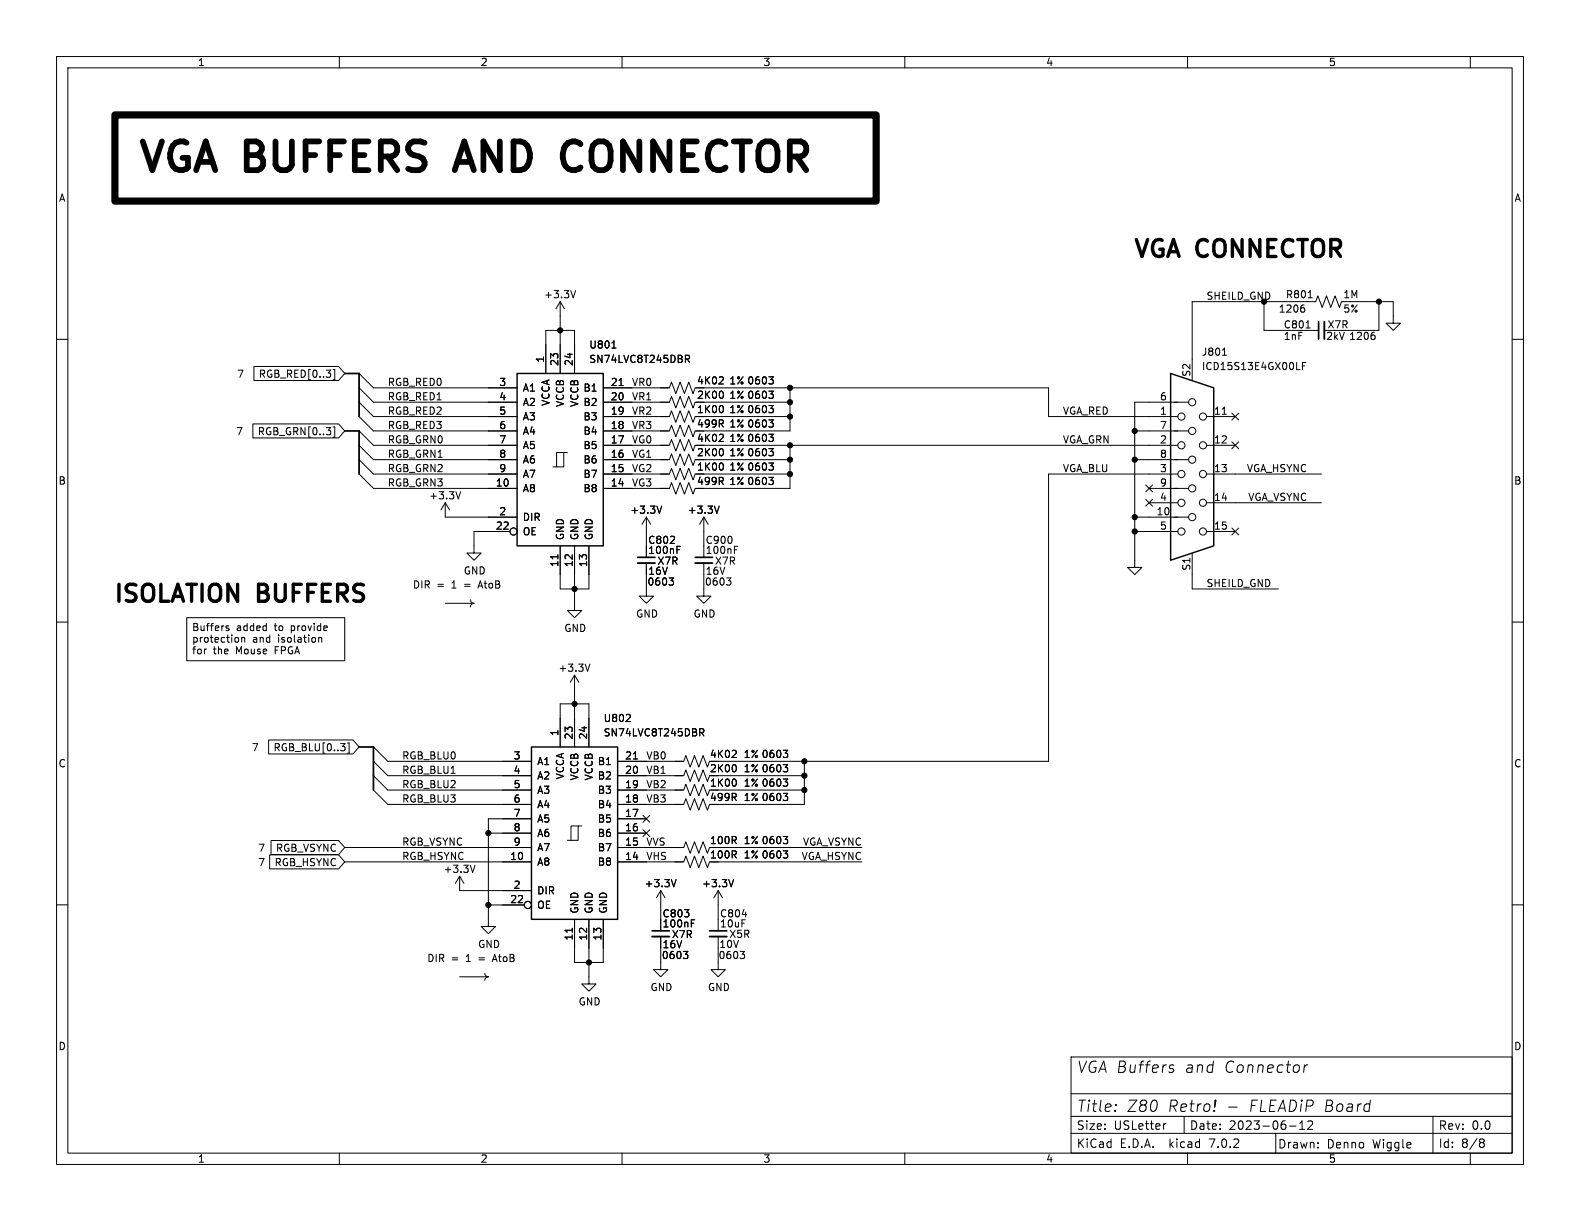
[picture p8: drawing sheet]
<svg xmlns="http://www.w3.org/2000/svg" width="279mm" height="216mm" viewBox="0 0 279 216" stroke-linecap="round" stroke-linejoin="round" font-family="sans-serif">
<g fill="none" stroke="#000" stroke-width=".18">
<path d="M10 10h259.4v195.9h-259.4zM12 12h255.4v191.9h-255.4zM60 10v2M110 10v2M160 10v2M210 10v2M260 10v2M10 60h2M99.1 53.3l-.8 1.3M99.1 53.3v12.7M99.1 53.3l.7 1.3M101.8 51.4l-.4 1.3"/>
<path d="M223.5 53.3v5.1h9.7M230.4 53.9h.2M230.5 54.4l.2 .3v.3l-.2 .2M231 58h.7M231.3 52.7h.8M237.2 53.3l-.3 1.1-.8-2.1-.8 2.1-.7-2.1-.8 2.1-.8-2.1-.3 1h-21.9v14M238.8 53.3h7.6v3.9h1.2l-1.2 1.2-1.3-1.2h1.3M242.8 58.8h.3M242.9 59.2l.3 .3v.3l-.3 .2M243.8 53.3v5.1h-7.6M267.4 60h2M44.7 75h15.2l1.1 1.2-1.1 1.2h-15.2z"/>
<path d="M44.9 64.8h15l1.1 1.2-1.1 1.3h-15zM58.9 75.5h.3v1.8h-.3M58.9 65.3h.3v1.8h-.3M63.5 71.1l2.5 2.6h25.4M63.5 73.7l2.5 2.5h25.4M63.5 78.7l2.5 2.6h25.4M63.5 68.6l2.5 2.5h25.4M63.5 76.2l2.5 2.5h25.4M63.5 66l2.5 2.6h25.4M96.5 66v-7.6h5.1v7.6M106.7 73.7h11.7l.3-1.1 .8 2.1 .8-2.1 .7 2.1 .8-2.1 .8 2.1 .3-1M106.7 76.2h11.7l.3-1 .8 2 .8-2 .7 2 .8-2 .8 2 .3-1"/>
<path d="M106.7 78.7h11.7l.3-1 .8 2.1 .8-2.1 .7 2.1 .8-2.1 .8 2.1 .3-1.1M106.7 71.1h11.7l.3-1 .8 2 .8-2 .7 2 .8-2 .8 2 .3-1M106.7 68.6h11.7l.3-1 .8 2 .8-2 .7 2 .8-2 .8 2 .3-1M108.2 61.5h.7M109.5 68.2h.7M121.2 62.8h.5l.2 .3-.1 .3-.6 .1M121.5 63.5l.4 .6M124.5 73.7h15.2M124.5 68.6h60.9v5.1h22.9M124.5 71.1h15.2M124.5 78.7h83.8M127.1 78.1h.8"/>
<path d="M127.1 67.9h.8M127.9 71.9v.8M127.9 66.7v.5M127.9 69.4v.8M127.9 76.9v.4M127.9 79.6v.8M136 71.7h.7l-.4 .5M136 74.2h.7l-.4 .5M136 79.3h.7l-.4 .5M136 76.8h.7l-.4 .5M136 69.2h.7l-.4 .5M136 66.6h.7l-.4 .5"/>
<path d="M136.5 72.2l.2 .2v.3l-.2 .3M136.5 67.1l.2 .3v.3l-.2 .2M136.5 69.7l.2 .2v.3l-.2 .2M136.5 74.7l.2 .3v.3l-.2 .2M136.5 77.3l.2 .2v.3l-.2 .3M136.5 79.8l.2 .3v.3l-.2 .2M139.7 68.6v7.6h-15.2M139.7 78.7v7.7h-15.2M200.7 76.2h9.5M210.2 71.1h-9.5v29.2h1.2l-1.2 1.3-1.3-1.3h1.3M213.4 73.7h5M213.4 78.7h5"/>
<path d="M216.1 73.3h.8M216.2 62.8h.7M217.8 73.1l1.2 1.2M217.8 78.1l1.2 1.2M219 73.1l-1.2 1.2M219 78.1l-1.2 1.2M230.3 64.7h.4M230.9 64.1h-.6v1.3M63.5 83.8l2.5 2.6h25.4M63.5 81.3l2.5 2.5h25.4M78.7 88.9v2.5h12.7M78.7 88.9l-.7 1.3"/>
<path d="M78.7 88.9l.8 1.3M81.5 86.9l-.5 1.3M90.2 94h-6.4v3.8h1.3l-1.3 1.3-1.3-1.3h1.3M98.7 98.1v.7M99.1 96.5v7.6h5v-7.6M99.7 80h-1.3v2.6M100.3 80h-.6v2.6h-1.9M101.6 96.5v11.5h1.3l-1.3 1.2-1.3-1.2h1.3M106.7 86.4h11.7l.3-1.1 .8 2.1 .8-2.1 .7 2.1 .8-2.1 .8 2.1 .3-1M106.7 81.3h11.7l.3-1 .8 2 .8-2 .7 2 .8-2 .8 2 .3-1M106.7 83.8h11.7l.3-1 .8 2 .8-2 .7 2 .8-2 .8 2 .3-1M114.3 99.6v5.8h1.3l-1.3 1.3-1.3-1.3h1.3"/>
<path d="M114.3 91.4v5.1M114.3 91.4l-.8 1.3M114.3 91.4l.8 1.3M117 89.5l-.4 1.3M119.7 96.6h.6M124.5 99.6v5.8h1.2l-1.2 1.3-1.3-1.3h1.3M124.5 81.3h15.2M124.5 83.8h15.2M124.5 91.4l-.8 1.3M124.5 91.4v5.1M124.5 91.4l.7 1.3M127.2 89.5l-.4 1.3"/>
<path d="M127.9 82.1v.8M129.9 96.6h.6M136 84.4h.7l-.4 .5M136 81.9h.7l-.4 .5M136.5 82.4l.2 .2v.3l-.2 .2M136.5 84.9l.2 .2v.3l-.2 .3M200.7 91.4h9.5M200.7 81.3h9.5M200.7 94h7.6M202.6 85.8l1.2 1.2M202.6 88.3l1.2 1.2M203.2 86.4h7"/>
<path d="M203.2 88.9h5.1M203.8 85.8l-1.2 1.2M203.8 88.3l-1.2 1.2M208.3 83.8h-22.9v50.8h-58.4M210.8 97.8v6.3h15.3M213.4 83.8h20.3M213.4 88.9h20.3M213.4 94h5M217.8 93.4l1.2 1.2M219 93.4l-1.2 1.2M10 110h2M33 109.2h28v7.6h-28z"/>
<path d="M40 111l.5 .3-.1 .1-.3 .1M40 110.7h.4M42.7 112.7v.9M42.7 112.8l.2-.1 .3 .1 .1 .8M56.3 112.7v.9M56.4 112.8h-.1M56.8 112.8l.1 .8M78.7 106.7h5.1M83.2 106a.65 .65 0 0 0 .6 .7M83.8 106.7a.63 .63 0 0 0-.6 .6M101.6 119.4l-.8 1.3M101.6 119.4v12.7"/>
<path d="M101.6 119.4l.8 1.3M104.3 117.4l-.4 1.3M118.3 102.2h.8l-.4 .5M118.9 102.7l.2 .2v.3l-.2 .3M128.5 102.2h.8l-.5 .5M129 102.7l.3 .2v.3l-.3 .3M267.4 110h2M47.5 130.8h14.9l1.1 1.3-1.1 1.2h-14.9zM60.2 131.5h.8l-.4 .5M60.9 132l.1 .2-.1 .5M61.4 131.4h.3v1.8h-.3M66 139.7l2.6 2.5h25.4"/>
<path d="M66 132.1l2.6 2.5h25.4M66 137.2l2.6 2.5h25.4M66 134.6l2.6 2.6h25.4M99.1 132.1v-7.6h5v7.6M109.2 134.6h11.7l.4-1 .7 2 .8-2 .8 2 .7-2 .8 2 .4-1M109.2 137.2h11.7l.4-1.1 .7 2.1 .8-2.1 .8 2.1 .7-2.1 .8 2.1 .4-1M109.2 139.7h11.7l.4-1 .7 2 .8-2 .8 2 .7-2 .8 2 .4-1M110.7 127.6h.8M111.4 126.4v.5M112 134.2h.7M123.7 128.9h.5l.3 .2-.1 .4h-.7M124 129.5l.5 .6"/>
<path d="M127 139.7h15.2M127 137.2h15.2M129.4 133.9h.8M130.1 132.8v.4M130.1 135.4v.8M130.1 138v.8M138.5 132.7h.8l-.4 .5M138.5 135.2h.8l-.4 .5M138.5 137.7h.8l-.4 .5M139 133.2l.3 .2v.3l-.3 .2M139 135.7l.3 .2v.3l-.3 .3M139 138.2l.3 .3v.3l-.3 .2"/>
<path d="M142.2 134.6v7.6h-15.2M10 160h2M47.7 151.2h12.2l1.1 1.2-1.1 1.2h-12.2zM47.9 148.6h12l1.1 1.3-1.1 1.2h-12zM61 149.9h33M61 152.4h33M81.3 154.9l-.8 1.3M81.3 154.9v2.6h12.7M81.3 154.9l.7 1.3M84 153l-.4 1.3M86.4 147.3h7.6M94 144.8h-7.6v19h1.2l-1.2 1.3-1.3-1.3h1.3"/>
<path d="M102.2 146.1h-1.2v2.5M102.9 146.1h-.7v2.5h-1.9M109.2 142.2h11.7l.4-1 .7 2.1 .8-2.1 .8 2.1 .7-2.1 .8 2.1 .4-1.1M109.2 149.9h11.7l.4-1.1 .7 2.1 .8-2.1 .8 2.1 .7-2.1 .8 2.1 .4-1M109.2 152.4h11.7l.4-1 .7 2 .8-2 .8 2 .7-2 .8 2 .4-1M109.2 147.3h5.1M109.2 144.8h5.1M113.7 146.7l1.2 1.2M113.7 144.2l1.2 1.2M114.9 146.7l-1.2 1.2M114.9 144.2l-1.2 1.2M116.8 157.5v5.1"/>
<path d="M116.8 157.5l-.7 1.3M116.8 157.5l.8 1.3M119.6 155.5l-.5 1.3M127 157.5v5.1M127 157.5l-.8 1.3M127 157.5l.8 1.3M127 149.9h25.4M127 152.4h25.4M129.7 155.5l-.4 1.3M138.5 140.3h.8l-.4 .5M138.5 147.9h.8l-.4 .5M138.5 150.4h.8l-.4 .5"/>
<path d="M139 140.8l.3 .2v.3l-.3 .3M139 148.4l.3 .2v.3l-.3 .3M139 150.9l.3 .3v.3l-.3 .2M267.4 160h2M81.3 172.7h5.1M85.7 172.1a.65 .65 0 0 0 .7 .6M86.4 172.7h-.1a.62 .62 0 0 0-.6 .7M86.4 160h6.3M101.2 164.1v.8M101.6 162.6v7.6h5.1v-7.6M104.1 162.6v11.4h1.3l-1.3 1.3-1.2-1.3h1.2M116.8 165.6v5.9h1.3l-1.3 1.2-1.2-1.2h1.2"/>
<path d="M120.8 168.2h.8l-.4 .5M121.4 168.7l.2 .3v.3l-.2 .2M122.2 162.6h.7M127 165.6v5.9h1.3l-1.3 1.2-1.3-1.2h1.3M130.9 168.2h.8l-.5 .5M131.4 168.7l.3 .3v.3l-.3 .2M189.4 186.9h78v17h-78zM189.4 197.4h78M189.4 193.4h78M206.2 198.7l-.3 .1M207 189l.5 .1 .1 .2-.4 .3h-.3M207.1 188.3l.5 .1"/>
<path d="M209.4 197.4v3M217.3 195.8h1.5M228 199.1h1.2M229.8 199.7h.9M229.8 198.6l.5-.4v1.5M230.7 188.3l-.2 1.3M231.3 198.3l.5-.1 .2 .1 .1 .3-.9 1.1h.9M231.3 188.3l-.4 .1-.3 .3M253.4 197.4v6.5M60 203.9v2M110 203.9v2M160 203.9v2"/>
<path d="M189.4 200.4h78M210 203.9v2M225.6 200.4v3.5M260 203.9v2M261.9 201.4h.3l.3 .3-.3 .3M261.9 202h.3M262.2 202l.2 .2 .1 .4-.3 .3h-.3"/>
<circle cx="208.9" cy="73.7" r=".63"/>
<circle cx="208.9" cy="78.7" r=".63"/>
<circle cx="210.8" cy="71.1" r=".63"/>
<circle cx="210.8" cy="76.2" r=".63"/>
<circle cx="212.7" cy="73.7" r=".63"/>
<circle cx="212.7" cy="78.7" r=".63"/>
<circle cx="90.8" cy="94" r=".63"/>
<circle cx="208.9" cy="94" r=".63"/>
<circle cx="208.9" cy="88.9" r=".63"/>
<circle cx="208.9" cy="83.8" r=".63"/>
<circle cx="210.8" cy="81.3" r=".63"/>
<circle cx="210.8" cy="91.4" r=".63"/>
<circle cx="210.8" cy="86.4" r=".63"/>
<circle cx="212.7" cy="94" r=".63"/>
<circle cx="212.7" cy="83.8" r=".63"/>
<circle cx="212.7" cy="88.9" r=".63"/>
<circle cx="93.3" cy="160" r=".63"/>
</g>
<path d="M91.4 66h15.3v30.5h-15.3zM207 66l7.6 2.6v27.9l-7.6 2.6zM94 132.1h15.2v30.5h-15.2z" fill="none" stroke="#000" stroke-width=".25"/>
<path d="M234.2 56.9v3M112.8 99.6h3M122.9 99.6h3.1M115.3 165.6h3.1M125.5 165.6h3" fill="none" stroke="#000" stroke-width=".33"/>
<path d="M233.2 56.9v3M61 66h2.5v7.7M61 76.2h2.5v7.6M112.8 98.6h3M122.9 98.6h3.1M63.5 132.1h2.5v7.6M115.3 164.6h3.1M125.5 164.6h3" fill="none" stroke="#000" stroke-width=".3"/>
<path d="M20.3 20.3h134.6v15.3h-134.6z" fill="none" stroke="#000" stroke-width="1.3"/>
<path d="M82.1 25l-1.7 5.1" fill="none" stroke="#000" stroke-width="1"/>
<g fill="#000" stroke="#000" stroke-width=".18">
<circle cx="99.1" cy="58.4" r=".46"/>
<circle cx="243.8" cy="53.3" r=".46"/>
<circle cx="139.7" cy="68.6" r=".46"/>
<circle cx="139.7" cy="78.7" r=".46"/>
<circle cx="139.7" cy="71.1" r=".46"/>
<circle cx="139.7" cy="73.7" r=".46"/>
<circle cx="200.7" cy="76.2" r=".46"/>
<circle cx="139.7" cy="81.3" r=".46"/>
<circle cx="139.7" cy="83.8" r=".46"/>
<circle cx="200.7" cy="91.4" r=".46"/>
<circle cx="200.7" cy="94" r=".46"/>
<circle cx="200.7" cy="81.3" r=".46"/>
<circle cx="101.6" cy="104.1" r=".46"/>
<circle cx="101.6" cy="124.5" r=".46"/>
<circle cx="142.2" cy="134.6" r=".46"/>
<circle cx="142.2" cy="137.2" r=".46"/>
<circle cx="142.2" cy="139.7" r=".46"/>
<circle cx="86.4" cy="147.3" r=".46"/>
<circle cx="86.4" cy="160" r=".46"/>
<circle cx="104.1" cy="170.2" r=".46"/>
</g>
<g font-size="7.1">
<text x="24.8" y="32.4">VGA BUFFERS</text>
<text x="83" y="32.4">AND CONNECTOR</text>
</g>
<g font-size="4.2">
<text x="200.7" y="45.7">VGA CONNECTOR</text>
<text x="20.3" y="106.7">ISOLATION BUFFERS</text>
</g>
<g font-size="2.8">
<text x="190.4" y="189.9">VGA Buffers</text>
<text x="209.4" y="189.9">and</text>
<text x="216.3" y="189.9">Connector</text>
<text x="190.4" y="196.8">Title:</text>
<text x="199.2" y="196.8">Z80</text>
<text x="206.4" y="196.8">Retro!</text>
<text x="220.6" y="196.8">FLEADiP Board</text>
</g>
<g font-size="2.1">
<text x="190.4" y="203.1">KiCad</text>
<text x="190.4" y="199.9">Size:</text>
<text x="197" y="199.9">USLetter</text>
<text x="198.1" y="203.1">E.D.A.</text>
<text x="206.8" y="203.1">kicad</text>
<text x="210.4" y="199.9">Date:</text>
<text x="213.9" y="203.1">7.0.2</text>
<text x="217.3" y="199.9">2023-06-12</text>
<text x="226" y="203.2">Drawn:</text>
<text x="234.7" y="203.2">Denno</text>
<text x="242.7" y="203.2">Wiggle</text>
<text x="254.4" y="199.9">Rev:</text>
<text x="254.4" y="203.1">Id:</text>
<text x="258.4" y="203.1">8/8</text>
<text x="260.3" y="199.9">0.0</text>
</g>
<g font-size="1.8">
<text x="35" y="11.8">1</text>
<text x="85" y="11.8">2</text>
<text x="135" y="11.8">3</text>
<text x="185" y="11.8">4</text>
<text x="235" y="11.8">5</text>
<text x="10.4" y="35.8">A</text>
<text x="267.8" y="35.8">A</text>
<text x="96.2" y="52.9">+3.3V</text>
<text x="213.4" y="53.1">SHEILD_GND</text>
<text x="227.3" y="52.9">R801</text>
<text x="237.5" y="52.9">1M</text>
<text x="226.1" y="55.4">1206</text>
<text x="227" y="58.2">C801</text>
<text x="234.7" y="58.2">X7R</text>
<text x="237.5" y="55.4">5%</text>
<text x="96.3" y="64.2" transform="rotate(-90 96.3 64.2)">1</text>
<text x="98.8" y="64.8" transform="rotate(-90 98.8 64.8)">23</text>
<text x="101.3" y="64.8" transform="rotate(-90 101.3 64.8)">24</text>
<text x="104.1" y="61.8">U801</text>
<text x="104.1" y="64.3">SN74LVC8T245DBR</text>
<text x="212.5" y="63.1">J801</text>
<text x="212.5" y="65.6">ICD15S13E4GX00LF</text>
<text x="227" y="60.3">1nF</text>
<text x="234.4" y="60.3">2kV 1206</text>
<text x="41.8" y="67">7</text>
<text x="45.6" y="67">RGB_RED[0..3]</text>
<text x="68.6" y="70.9">RGB_RED1</text>
<text x="68.6" y="68.3">RGB_RED0</text>
<text x="88.2" y="68.3">3</text>
<text x="88.2" y="70.9">4</text>
<text x="92.5" y="69.4">A1</text>
<text x="92.5" y="71.9">A2</text>
<text x="97.3" y="71.9" transform="rotate(-90 97.3 71.9)">VCCA</text>
<text x="103.1" y="71.9">B2</text>
<text x="103.1" y="69.4">B1</text>
<text x="107.9" y="70.9">20</text>
<text x="107.9" y="68.3">21</text>
<text x="111.8" y="70.9">VR1</text>
<text x="111.8" y="68.3">VR0</text>
<text x="123.2" y="70.7">2K00</text>
<text x="123.2" y="68.1">4K02</text>
<text x="128.9" y="70.7">1% 0603</text>
<text x="128.9" y="68.1">1% 0603</text>
<text x="205.1" y="70.9">6</text>
<text x="210.6" y="66.7" transform="rotate(-90 210.6 66.7)">S2</text>
<text x="41.6" y="77.1">7</text>
<text x="45.5" y="77.1">RGB_GRN[0..3]</text>
<text x="68.6" y="73.4">RGB_RED2</text>
<text x="68.6" y="75.9">RGB_RED3</text>
<text x="88.2" y="73.4">5</text>
<text x="88.2" y="75.9">6</text>
<text x="92.5" y="74.5">A3</text>
<text x="92.5" y="77">A4</text>
<text x="99.9" y="72.1" transform="rotate(-90 99.9 72.1)">VCCB</text>
<text x="102.4" y="72.1" transform="rotate(-90 102.4 72.1)">VCCB</text>
<text x="103.1" y="77">B4</text>
<text x="103.1" y="74.5">B3</text>
<text x="107.9" y="75.9">18</text>
<text x="107.9" y="73.4">19</text>
<text x="111.8" y="73.4">VR2</text>
<text x="111.8" y="75.9">VR3</text>
<text x="123.2" y="73.2">1K00</text>
<text x="123.2" y="75.8">499R</text>
<text x="128.9" y="73.2">1% 0603</text>
<text x="128.9" y="75.8">1% 0603</text>
<text x="188" y="73.4">VGA_RED</text>
<text x="205.1" y="73.4">1</text>
<text x="205.1" y="75.9">7</text>
<text x="214.6" y="73.4">11</text>
<text x="68.6" y="83.6">RGB_GRN2</text>
<text x="68.6" y="81">RGB_GRN1</text>
<text x="68.6" y="78.5">RGB_GRN0</text>
<text x="88.2" y="78.5">7</text>
<text x="88.2" y="81">8</text>
<text x="88.2" y="83.6">9</text>
<text x="92.5" y="79.6">A5</text>
<text x="92.5" y="82.1">A6</text>
<text x="103.1" y="82.1">B6</text>
<text x="103.1" y="79.6">B5</text>
<text x="107.9" y="83.6">15</text>
<text x="107.9" y="81">16</text>
<text x="107.9" y="78.5">17</text>
<text x="111.8" y="83.6">VG2</text>
<text x="111.8" y="78.5">VG0</text>
<text x="111.8" y="81">VG1</text>
<text x="123.2" y="80.8">2K00</text>
<text x="123.2" y="78.3">4K02</text>
<text x="123.2" y="83.4">1K00</text>
<text x="128.9" y="80.8">1% 0603</text>
<text x="128.9" y="78.3">1% 0603</text>
<text x="128.9" y="83.4">1% 0603</text>
<text x="188" y="83.6">VGA_BLU</text>
<text x="188" y="78.5">VGA_GRN</text>
<text x="205.1" y="78.5">2</text>
<text x="205.1" y="83.6">3</text>
<text x="205.1" y="81">8</text>
<text x="214.6" y="78.5">12</text>
<text x="214.6" y="83.6">13</text>
<text x="220.4" y="83.6">VGA_HSYNC</text>
<text x="10.3" y="85.8">B</text>
<text x="68.6" y="86.1">RGB_GRN3</text>
<text x="75.8" y="88.5">+3.3V</text>
<text x="87.6" y="86.1">10</text>
<text x="92.5" y="87.2">A8</text>
<text x="92.5" y="84.6">A7</text>
<text x="103.1" y="87.2">B8</text>
<text x="103.1" y="84.6">B7</text>
<text x="107.9" y="86.1">14</text>
<text x="111.8" y="86.1">VG3</text>
<text x="123.2" y="85.9">499R</text>
<text x="128.9" y="85.9">1% 0603</text>
<text x="205.1" y="88.6">4</text>
<text x="205.1" y="86.1">9</text>
<text x="214.6" y="88.6">14</text>
<text x="220.6" y="88.6">VGA_VSYNC</text>
<text x="267.7" y="85.8">B</text>
<text x="87.6" y="93.7">22</text>
<text x="88.2" y="91.2">2</text>
<text x="92.5" y="92.3">DIR</text>
<text x="92.5" y="94.8">OE</text>
<text x="99.9" y="95.5" transform="rotate(-90 99.9 95.5)">GND</text>
<text x="102.4" y="95.5" transform="rotate(-90 102.4 95.5)">GND</text>
<text x="105" y="95.5" transform="rotate(-90 105 95.5)">GND</text>
<text x="111.4" y="91">+3.3V</text>
<text x="121.6" y="91">+3.3V</text>
<text x="204.5" y="91.2">10</text>
<text x="205.1" y="93.7">5</text>
<text x="214.6" y="93.7">15</text>
<text x="81.9" y="101.7">GND</text>
<text x="98.8" y="100.3" transform="rotate(-90 98.8 100.3)">11</text>
<text x="101.3" y="100.3" transform="rotate(-90 101.3 100.3)">12</text>
<text x="103.9" y="100.3" transform="rotate(-90 103.9 100.3)">13</text>
<text x="114.6" y="96.3">C802</text>
<text x="114.6" y="98.1">100nF</text>
<text x="114.6" y="101.8">16V</text>
<text x="116.2" y="100">X7R</text>
<text x="124.7" y="96.3">C900</text>
<text x="124.7" y="98.1">100nF</text>
<text x="124.7" y="101.8">16V</text>
<text x="126.4" y="100">X7R</text>
<text x="210.6" y="101" transform="rotate(-90 210.6 101)">S1</text>
<text x="73" y="104.1">DIR =</text>
<text x="79.9" y="104.1">1</text>
<text x="82.2" y="104.1">=</text>
<text x="84.9" y="104.1">AtoB</text>
<text x="114.4" y="103.7">0603</text>
<text x="124.6" y="103.7">0603</text>
<text x="213.4" y="103.9">SHEILD_GND</text>
<text x="34" y="111.8">Buffers</text>
<text x="34" y="113.9">protection</text>
<text x="41.8" y="111.8">added</text>
<text x="44.7" y="113.9">and</text>
<text x="48.6" y="111.8">to</text>
<text x="49.2" y="113.9">isolation</text>
<text x="51.6" y="111.8">provide</text>
<text x="99.7" y="111.9">GND</text>
<text x="112.4" y="109.4">GND</text>
<text x="122.6" y="109.4">GND</text>
<text x="34" y="115.9">for</text>
<text x="37.7" y="115.9">the</text>
<text x="41.8" y="115.9">Mouse</text>
<text x="48.7" y="115.9">FPGA</text>
<text x="98.7" y="118.9">+3.3V</text>
<text x="98.8" y="130.2" transform="rotate(-90 98.8 130.2)">1</text>
<text x="101.3" y="130.8" transform="rotate(-90 101.3 130.8)">23</text>
<text x="103.9" y="130.8" transform="rotate(-90 103.9 130.8)">24</text>
<text x="106.7" y="127.8">U802</text>
<text x="106.7" y="130.4">SN74LVC8T245DBR</text>
<text x="10.3" y="135.8">C</text>
<text x="44.4" y="133">7</text>
<text x="48.2" y="133">RGB_BLU[0..3]</text>
<text x="71.1" y="134.4">RGB_BLU0</text>
<text x="71.1" y="136.9">RGB_BLU1</text>
<text x="90.8" y="134.4">3</text>
<text x="90.8" y="136.9">4</text>
<text x="95" y="135.4">A1</text>
<text x="95" y="138">A2</text>
<text x="99.9" y="137.9" transform="rotate(-90 99.9 137.9)">VCCA</text>
<text x="105.6" y="138">B2</text>
<text x="105.6" y="135.4">B1</text>
<text x="110.5" y="136.9">20</text>
<text x="110.5" y="134.4">21</text>
<text x="114.3" y="136.9">VB1</text>
<text x="114.3" y="134.4">VB0</text>
<text x="125.5" y="134.2">4K02</text>
<text x="125.5" y="136.7">2K00</text>
<text x="131.5" y="134.2">1% 0603</text>
<text x="131.5" y="136.7">1% 0603</text>
<text x="267.7" y="135.8">C</text>
<text x="71.1" y="142">RGB_BLU3</text>
<text x="71.1" y="139.4">RGB_BLU2</text>
<text x="90.8" y="139.4">5</text>
<text x="90.8" y="142">6</text>
<text x="95" y="140.5">A3</text>
<text x="95" y="143.1">A4</text>
<text x="102.4" y="138.1" transform="rotate(-90 102.4 138.1)">VCCB</text>
<text x="105" y="138.1" transform="rotate(-90 105 138.1)">VCCB</text>
<text x="105.6" y="143.1">B4</text>
<text x="105.6" y="140.5">B3</text>
<text x="110.5" y="142">18</text>
<text x="110.5" y="139.4">19</text>
<text x="114.3" y="139.4">VB2</text>
<text x="114.3" y="142">VB3</text>
<text x="125.5" y="141.8">499R</text>
<text x="125.5" y="139.3">1K00</text>
<text x="131.5" y="141.8">1% 0603</text>
<text x="131.5" y="139.3">1% 0603</text>
<text x="71.1" y="149.6">RGB_VSYNC</text>
<text x="90.8" y="144.5">7</text>
<text x="90.8" y="147.1">8</text>
<text x="90.8" y="149.6">9</text>
<text x="95" y="145.6">A5</text>
<text x="95" y="148.1">A6</text>
<text x="105.6" y="148.1">B6</text>
<text x="105.6" y="145.6">B5</text>
<text x="110.5" y="149.6">15</text>
<text x="110.5" y="147.1">16</text>
<text x="110.5" y="144.5">17</text>
<text x="114.3" y="149.6">VVS</text>
<text x="125.5" y="149.4">100R</text>
<text x="131.5" y="149.4">1% 0603</text>
<text x="141.9" y="149.6">VGA_VSYNC</text>
<text x="45.5" y="153.3">7</text>
<text x="45.5" y="150.8">7</text>
<text x="48.4" y="153.3">RGB_HSYNC</text>
<text x="48.7" y="150.8">RGB_VSYNC</text>
<text x="71.1" y="152.1">RGB_HSYNC</text>
<text x="78.4" y="154.5">+3.3V</text>
<text x="90.2" y="152.1">10</text>
<text x="95" y="153.2">A8</text>
<text x="95" y="150.7">A7</text>
<text x="105.6" y="153.2">B8</text>
<text x="105.6" y="150.7">B7</text>
<text x="110.5" y="152.1">14</text>
<text x="114.3" y="152.1">VHS</text>
<text x="125.5" y="152">100R</text>
<text x="131.5" y="152">1% 0603</text>
<text x="141.6" y="152.1">VGA_HSYNC</text>
<text x="90.2" y="159.8">22</text>
<text x="90.8" y="157.2">2</text>
<text x="95" y="158.3">DIR</text>
<text x="95" y="160.8">OE</text>
<text x="102.4" y="161.5" transform="rotate(-90 102.4 161.5)">GND</text>
<text x="105" y="161.5" transform="rotate(-90 105 161.5)">GND</text>
<text x="107.5" y="161.5" transform="rotate(-90 107.5 161.5)">GND</text>
<text x="113.9" y="157">+3.3V</text>
<text x="124.1" y="157">+3.3V</text>
<text x="84.5" y="167.8">GND</text>
<text x="101.3" y="166.4" transform="rotate(-90 101.3 166.4)">11</text>
<text x="103.9" y="166.4" transform="rotate(-90 103.9 166.4)">12</text>
<text x="106.4" y="166.4" transform="rotate(-90 106.4 166.4)">13</text>
<text x="117.1" y="162.4">C803</text>
<text x="117.1" y="164.1">100nF</text>
<text x="117.1" y="167.8">16V</text>
<text x="118.8" y="166.1">X7R</text>
<text x="127.1" y="167.8">10V</text>
<text x="127.3" y="162.4">C804</text>
<text x="127.3" y="164.1">10uF</text>
<text x="128.9" y="166">X5R</text>
<text x="75.6" y="170.2">DIR =</text>
<text x="82.5" y="170.2">1</text>
<text x="84.8" y="170.2">=</text>
<text x="87.4" y="170.2">AtoB</text>
<text x="117" y="169.7">0603</text>
<text x="127" y="169.7">0603</text>
<text x="102.3" y="177.9">GND</text>
<text x="115" y="175.4">GND</text>
<text x="125.1" y="175.4">GND</text>
<text x="10.3" y="185.8">D</text>
<text x="267.7" y="185.8">D</text>
<text x="35" y="205.7">1</text>
<text x="85" y="205.7">2</text>
<text x="135" y="205.7">3</text>
<text x="185" y="205.7">4</text>
<text x="235" y="205.7">5</text>
</g>
</svg>
